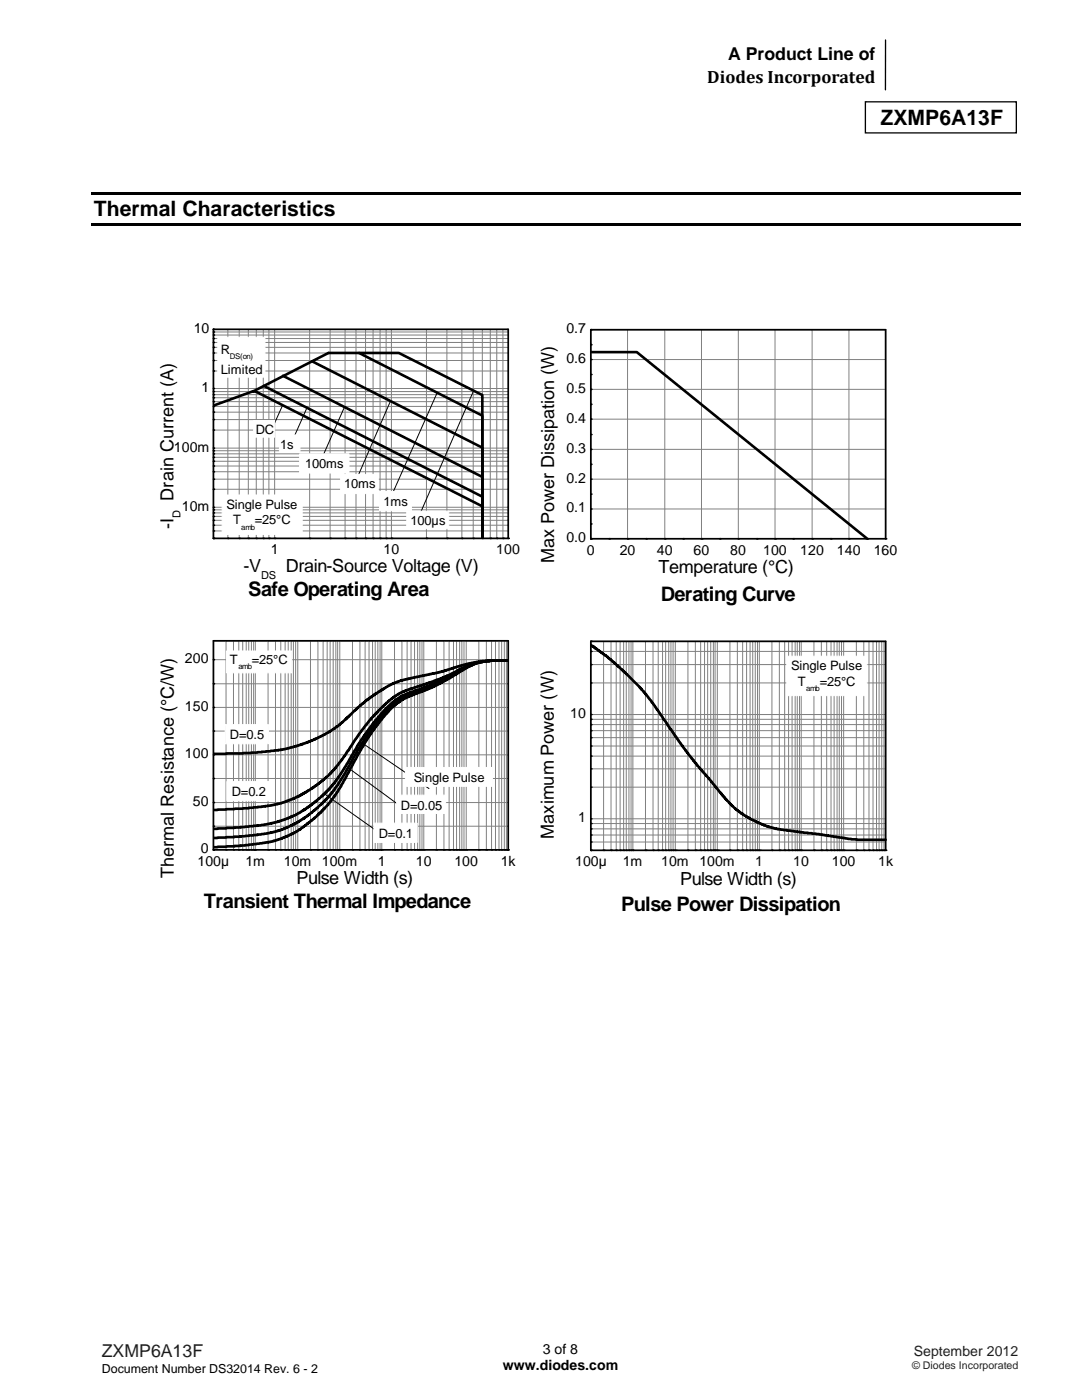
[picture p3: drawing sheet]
<svg xmlns="http://www.w3.org/2000/svg" width="216mm" height="279mm" viewBox="0 0 216 279" stroke-linecap="round" stroke-linejoin="round" font-family="sans-serif">
<path d="M176.7 8v9.9" fill="none" stroke="#000" stroke-width=".26"/>
<path d="M172.7 20.3h30.1v6.2h-30.1z" fill="#fff"/>
<path d="M172.7 20.3h30.1v6.2h-30.1z" fill="none" stroke="#000" stroke-width=".26"/>
<g fill="#000">
<path d="M18.2 38.4h185.5v.5h-185.5zM18.2 44.4h185.5v.6h-185.5z"/>
<circle cx="42.6" cy="79.4" r=".17"/>
<circle cx="42.6" cy="74" r=".17"/>
<circle cx="42.6" cy="78.8" r=".17"/>
<circle cx="42.6" cy="78.1" r=".17"/>
<circle cx="42.6" cy="71.9" r=".17"/>
<circle cx="42.6" cy="66.3" r=".17"/>
<circle cx="42.6" cy="65.7" r=".17"/>
<circle cx="42.6" cy="77.5" r=".17"/>
<circle cx="42.6" cy="68.3" r=".17"/>
<circle cx="42.6" cy="70.4" r=".17"/>
<circle cx="42.6" cy="67.6" r=".17"/>
<circle cx="42.6" cy="66.9" r=".17"/>
<circle cx="42.6" cy="69.3" r=".17"/>
<circle cx="42.6" cy="95.6" r=".17"/>
<circle cx="42.6" cy="94.1" r=".17"/>
<circle cx="42.6" cy="90" r=".17"/>
<circle cx="42.6" cy="90.6" r=".17"/>
<circle cx="42.6" cy="89.4" r=".17"/>
<circle cx="42.6" cy="83.7" r=".17"/>
<circle cx="42.6" cy="82.3" r=".17"/>
<circle cx="42.6" cy="97.6" r=".17"/>
<circle cx="42.6" cy="93" r=".17"/>
<circle cx="42.6" cy="91.3" r=".17"/>
<circle cx="42.6" cy="85.8" r=".17"/>
<circle cx="42.6" cy="81.1" r=".17"/>
<circle cx="42.6" cy="92.1" r=".17"/>
<circle cx="42.6" cy="80.2" r=".17"/>
<circle cx="42.6" cy="101.7" r=".17"/>
<circle cx="42.6" cy="103.8" r=".17"/>
<circle cx="42.6" cy="101.2" r=".17"/>
<circle cx="42.6" cy="107.4" r=".17"/>
<circle cx="42.6" cy="104.8" r=".17"/>
<circle cx="42.6" cy="103.1" r=".17"/>
<circle cx="42.6" cy="102.4" r=".17"/>
<circle cx="42.6" cy="106" r=".17"/>
<circle cx="45.5" cy="107.4" r=".17"/>
<circle cx="47.7" cy="107.4" r=".17"/>
<circle cx="49.6" cy="107.4" r=".17"/>
<circle cx="51.1" cy="107.4" r=".17"/>
<circle cx="52.5" cy="107.4" r=".17"/>
<circle cx="53.7" cy="107.4" r=".17"/>
<circle cx="54.8" cy="107.4" r=".17"/>
<circle cx="61.8" cy="107.4" r=".17"/>
<circle cx="65.9" cy="107.4" r=".17"/>
<circle cx="68.9" cy="107.4" r=".17"/>
<circle cx="71" cy="107.4" r=".17"/>
<circle cx="72.9" cy="107.4" r=".17"/>
<circle cx="74.4" cy="107.4" r=".17"/>
<circle cx="75.8" cy="107.4" r=".17"/>
<circle cx="77" cy="107.4" r=".17"/>
<circle cx="78.1" cy="107.4" r=".17"/>
<circle cx="85.1" cy="107.4" r=".17"/>
<circle cx="89.2" cy="107.4" r=".17"/>
<circle cx="92.2" cy="107.4" r=".17"/>
<circle cx="94.4" cy="107.4" r=".17"/>
<circle cx="96.2" cy="107.4" r=".17"/>
<circle cx="97.8" cy="107.4" r=".17"/>
<circle cx="99.1" cy="107.4" r=".17"/>
<circle cx="100.4" cy="107.4" r=".17"/>
<circle cx="101.4" cy="107.4" r=".17"/>
</g>
<g fill="none" stroke="#808080" stroke-width=".2">
<path d="M42.6 79.4h58.8M42.6 78.8h58.8M42.6 78.1h58.8M42.6 74h58.8M42.6 71.9h58.8M42.6 70.4h58.8M42.6 69.3h58.8M42.6 68.3h58.8M42.6 67.6h58.8M42.6 66.9h58.8M42.6 66.3h58.8M42.6 77.5h58.8"/>
<path d="M45.5 65.7v41.7M47.7 65.7v41.7M49.6 65.7v41.7M51.1 65.7v41.7M52.5 65.7v41.7M53.7 65.7v41.7M54.8 65.7v41.7M61.8 65.7v41.7M65.9 65.7v41.7M68.9 65.7v41.7M71 65.7v41.7M72.9 65.7v41.7"/>
<path d="M74.4 65.7v41.7M75.8 65.7v41.7M77 65.7v41.7M78.1 65.7v41.7M85.1 65.7v41.7M89.2 65.7v41.7M92.2 65.7v41.7M94.4 65.7v41.7M96.2 65.7v41.7M97.8 65.7v41.7M99.1 65.7v41.7M100.4 65.7v41.7"/>
<path d="M117.9 77.7h58.8M117.9 71.8h58.8M125.2 65.8v41.7M132.7 65.8v41.7M140 65.8v41.7M147.3 65.8v41.7M154.6 65.8v41.7M162.1 65.8v41.7M169.4 65.8v41.7M42.6 97.6h58.8M42.6 95.6h58.8M42.6 94.1h58.8"/>
<path d="M42.6 93h58.8M42.6 92.1h58.8M42.6 91.3h58.8M42.6 90.6h58.8M42.6 90h58.8M42.6 85.8h58.8M42.6 83.7h58.8M42.6 82.3h58.8M42.6 81.1h58.8M42.6 80.2h58.8M42.6 89.4h58.8M117.9 95.6h58.8"/>
<path d="M117.9 89.7h58.8M117.9 83.7h58.8M42.6 106h58.8M42.6 104.8h58.8M42.6 103.8h58.8M42.6 103.1h58.8M42.6 102.4h58.8M42.6 101.7h58.8M42.6 101.2h58.8M117.9 101.6h58.8M42.6 136.5h58.8M42.6 131.7h58.8"/>
<path d="M45.1 127.9v41.7M46.6 127.9v41.7M47.6 127.9v41.7M48.4 127.9v41.7M49.1 127.9v41.7M49.6 127.9v41.7M50.2 127.9v41.7M50.6 127.9v41.7M50.9 127.9v41.7M53.5 127.9v41.7M55 127.9v41.7M56 127.9v41.7"/>
<path d="M56.9 127.9v41.7M57.5 127.9v41.7M58.1 127.9v41.7M58.5 127.9v41.7M59 127.9v41.7M59.4 127.9v41.7M62 127.9v41.7M63.4 127.9v41.7M64.5 127.9v41.7M65.3 127.9v41.7M65.9 127.9v41.7M66.5 127.9v41.7"/>
<path d="M67 127.9v41.7M67.4 127.9v41.7M67.8 127.9v41.7M70.3 127.9v41.7M71.8 127.9v41.7M72.9 127.9v41.7M73.6 127.9v41.7M74.3 127.9v41.7M74.9 127.9v41.7M75.4 127.9v41.7M75.8 127.9v41.7M76.2 127.9v41.7"/>
<path d="M78.7 127.9v41.7M80.2 127.9v41.7M81.2 127.9v41.7M82 127.9v41.7M82.7 127.9v41.7M83.3 127.9v41.7M83.8 127.9v41.7M84.2 127.9v41.7M84.6 127.9v41.7M87.1 127.9v41.7M88.6 127.9v41.7M89.6 127.9v41.7"/>
<path d="M90.5 127.9v41.7M91.1 127.9v41.7M91.7 127.9v41.7M92.2 127.9v41.7M92.6 127.9v41.7M93 127.9v41.7M95.5 127.9v41.7M97 127.9v41.7M98.1 127.9v41.7M98.9 127.9v41.7M99.6 127.9v41.7M100.1 127.9v41.7"/>
<path d="M100.6 127.9v41.7M101 127.9v41.7M117.9 136.3h58.8M117.9 132.6h58.8M117.9 130h58.8M120.4 128v41.7M121.9 128v41.7M123 128v41.7M123.7 128v41.7M124.4 128v41.7M125 128v41.7M125.5 128v41.7"/>
<path d="M125.9 128v41.7M126.3 128v41.7M128.8 128v41.7M130.3 128v41.7M131.3 128v41.7M132.2 128v41.7M132.8 128v41.7M133.4 128v41.7M133.9 128v41.7M134.3 128v41.7M134.7 128v41.7M137.3 128v41.7"/>
<path d="M138.7 128v41.7M139.8 128v41.7M140.6 128v41.7M141.2 128v41.7M141.8 128v41.7M142.3 128v41.7M142.7 128v41.7M143.1 128v41.7M145.6 128v41.7M147.1 128v41.7M148.2 128v41.7M149 128v41.7"/>
<path d="M149.7 128v41.7M150.2 128v41.7M150.7 128v41.7M151.2 128v41.7M151.5 128v41.7M154 128v41.7M155.5 128v41.7M156.6 128v41.7M157.4 128v41.7M158.1 128v41.7M158.7 128v41.7M159.1 128v41.7"/>
<path d="M159.5 128v41.7M159.9 128v41.7M162.4 128v41.7M163.9 128v41.7M165 128v41.7M165.8 128v41.7M166.4 128v41.7M167 128v41.7M167.5 128v41.7M167.9 128v41.7M168.3 128v41.7M170.9 128v41.7"/>
<path d="M172.4 128v41.7M173.4 128v41.7M174.2 128v41.7M174.9 128v41.7M175.4 128v41.7M175.9 128v41.7M176.4 128v41.7M42.6 155.4h58.8M42.6 145.9h58.8M42.6 150.6h58.8M42.6 141.2h58.8M117.9 157.1h58.8"/>
<path d="M117.9 153.4h58.8M117.9 150.9h58.8M117.9 148.9h58.8M117.9 147.2h58.8M117.9 145.8h58.8M117.9 144.6h58.8M117.9 143.6h58.8M117.9 142.6h58.8M42.6 164.9h58.8M42.6 160.2h58.8M117.9 168h58.8M117.9 166.6h58.8"/>
<path d="M117.9 165.4h58.8M117.9 164.4h58.8M117.9 163.4h58.8"/>
</g>
<g fill="none" stroke="#000" stroke-width=".52">
<path d="M50.4 78.1h.6l45.2 22.9v6.6M52.6 77l43.6 22.1v8.5M56.5 75l39.7 20.2v12.4M62.3 72.1l33.9 17.2v18.3M71.6 70.4l24.6 12.6v24.6M117.9 70.3h9.2l46 37.2M42.5 81l8.3-3 14.7-7.6h14.1l16.6 8.4v28.8M101.4 131.8h-4.1l-3.2 .5-3.5 .9-1.9 .7-7.2 1.5-2.9 .9-2.5 1.4-3.1 2.1-1.6 1.4-2.5 2.4-2.2 1.9-3.5 1.9-3.1 1.2-3.1 .9-3.1 .4-5.5 .5-5.8 .1M101.4 131.8h-3.6l-1.6 .2-2.1 .5-1.7 .7-3.9 2.1-3.9 1.4-3.6 1.1-2.2 1.1-1.7 1.3-3.3 3.4-2.1 2.7-3.4 5.2-2.2 2.8-2.8 2.4-3.4 2.1-3.1 1.3-2.8 .7-4.4 .4v.1l-7 .3M101.4 131.8h-3.6l-3 .6-2.5 1.1-1.7 1-.3 .2-2.2 1.1-3.9 1.6-3 1-2.1 1.1-1.2 1-1.4 1.4-2.9 3.5-2.1 3-3.4 6-2 2.7-3.1 2.9-3.1 2.2-3.1 1.4-1.3 .3v.1l-2.8 .6-4.7 .5-5.4 .3M101.4 131.8h-3.6l-1.4 .2-1.9 .5-3.1 1.6-2.2 1.4-1.8 .9-6.7 2.6-2.3 1.5-1.9 1.9-2.9 3.9-2.4 3.6-2.5 4.8-2.6 3.8-3.1 3.1-3.4 2.4-3.3 1.6-3.1 .8-5.2 .6-5.4 .2M101.4 131.8h-3.6l-3 .6-2.7 1.4-2.3 1.5-2.4 1.4-3.2 1.3-2.5 .9-1.4 .7-1.2 .8-2.1 2-3.4 4.5-2.2 3.7-3.3 6.3-2 3-1.3 1.4-2.1 2.1-3.5 2.5-2.9 1.4-2.8 .8-5.5 .7-5.4 .3"/>
<path d="M117.9 128.7l3.3 2.3 .3 .4 1.7 1.4 5.5 5.5 2.6 3.4 3.4 5.3 3.9 5.1 2.4 2.7 4.5 5.5 2.4 2 3.5 2 1.8 .7 1.6 .4 5.6 .8 3 .3 6.4 .9a22.6 22.6 0 0 0 5.3 .2h1.6"/>
</g>
<path d="M42.6 65.7h58.8v41.7h-58.8z" fill="none" stroke="#000" stroke-width=".35"/>
<path d="M87.2 78.5l-9.3 20.9M56.4 80.9l-2.5 5.5M61.2 81.6l-3.4 7.5M68.7 81.4l-5 11.3M77.8 80.2l-7.2 16.7" fill="none" stroke="#000" stroke-width=".2"/>
<path d="M44.3 98.8h16v7.9h-16z" fill-rule="evenodd" fill="#fff" stroke="#fff" stroke-width=".2"/>
<g fill="#fff">
<path d="M45.2 99.2h14.1v2.9h-14.1z"/>
<path d="M46.5 102.3h1.7v2.9h-1.7z"/>
<path d="M48.2 104.3h2.7v1.7h-2.7z"/>
<path d="M50.9 102.3h7.1v2.9h-7.1z"/>
</g>
<g fill="#fff" stroke="#fff" stroke-width=".2">
<path d="M43.5 67.3h9.4v8h-9.4z" fill-rule="evenodd"/>
<path d="M81.2 102h8.3v3.5h-8.3z" fill-rule="evenodd"/>
</g>
<path d="M94.4 78.1l-10.9 25.2" fill="none" stroke="#000" stroke-width=".2"/>
<path d="M81.9 102.4h7v2.9h-7z" fill="#fff"/>
<path d="M75.7 98.1h6.4v3.8h-6.4z" fill-rule="evenodd" fill="#fff" stroke="#fff" stroke-width=".2"/>
<path d="M76.5 98.7h4.9v2.8h-4.9z" fill="#fff"/>
<path d="M68 94.7h7.5v3.8h-7.5z" fill-rule="evenodd" fill="#fff" stroke="#fff" stroke-width=".2"/>
<path d="M68.7 95.1h6.3v2.9h-6.3z" fill="#fff"/>
<path d="M59.8 90.6h9.8v3.8h-9.8z" fill-rule="evenodd" fill="#fff" stroke="#fff" stroke-width=".2"/>
<path d="M60.9 91.1h7.7v2.9h-7.7z" fill="#fff"/>
<path d="M55.8 86.8h4.1v3.5h-4.1z" fill-rule="evenodd" fill="#fff" stroke="#fff" stroke-width=".2"/>
<path d="M55.9 87.4h2.7v2.9h-2.7z" fill="#fff"/>
<path d="M50.6 83.9h4.2v3.3h-4.2z" fill-rule="evenodd" fill="#fff" stroke="#fff" stroke-width=".2"/>
<path d="M51 84.3h3.7v2.9h-3.7z" fill="#fff"/>
<g fill="#000">
<circle cx="117.9" cy="77.7" r=".17"/>
<circle cx="117.9" cy="71.8" r=".17"/>
<circle cx="117.9" cy="74.7" r=".17"/>
<circle cx="117.9" cy="68.8" r=".17"/>
<circle cx="117.9" cy="65.8" r=".17"/>
<circle cx="117.9" cy="86.7" r=".17"/>
<circle cx="117.9" cy="89.7" r=".17"/>
<circle cx="117.9" cy="83.7" r=".17"/>
<circle cx="117.9" cy="95.6" r=".17"/>
<circle cx="117.9" cy="80.7" r=".17"/>
<circle cx="117.9" cy="98.6" r=".17"/>
<circle cx="117.9" cy="92.7" r=".17"/>
<circle cx="117.9" cy="107.5" r=".17"/>
<circle cx="117.9" cy="104.6" r=".17"/>
<circle cx="117.9" cy="101.6" r=".17"/>
<circle cx="121.6" cy="107.5" r=".17"/>
<circle cx="125.2" cy="107.5" r=".17"/>
<circle cx="128.9" cy="107.5" r=".17"/>
<circle cx="132.7" cy="107.5" r=".17"/>
<circle cx="136.3" cy="107.5" r=".17"/>
<circle cx="140" cy="107.5" r=".17"/>
<circle cx="143.6" cy="107.5" r=".17"/>
<circle cx="147.3" cy="107.5" r=".17"/>
<circle cx="151" cy="107.5" r=".17"/>
<circle cx="154.6" cy="107.5" r=".17"/>
<circle cx="158.3" cy="107.5" r=".17"/>
<circle cx="162.1" cy="107.5" r=".17"/>
<circle cx="165.7" cy="107.5" r=".17"/>
<circle cx="169.4" cy="107.5" r=".17"/>
<circle cx="173.1" cy="107.5" r=".17"/>
<circle cx="176.7" cy="107.5" r=".17"/>
<circle cx="42.6" cy="131.7" r=".17"/>
<circle cx="42.6" cy="136.5" r=".17"/>
<circle cx="42.6" cy="145.9" r=".17"/>
<circle cx="42.6" cy="141.2" r=".17"/>
<circle cx="42.6" cy="155.4" r=".17"/>
<circle cx="42.6" cy="150.6" r=".17"/>
<circle cx="42.6" cy="169.6" r=".17"/>
<circle cx="42.6" cy="164.9" r=".17"/>
<circle cx="42.6" cy="160.2" r=".17"/>
<circle cx="45.1" cy="169.6" r=".17"/>
<circle cx="46.6" cy="169.6" r=".17"/>
<circle cx="47.6" cy="169.6" r=".17"/>
<circle cx="48.4" cy="169.6" r=".17"/>
<circle cx="49.1" cy="169.6" r=".17"/>
<circle cx="49.6" cy="169.6" r=".17"/>
<circle cx="50.2" cy="169.6" r=".17"/>
<circle cx="50.6" cy="169.6" r=".17"/>
<circle cx="50.9" cy="169.6" r=".17"/>
<circle cx="53.5" cy="169.6" r=".17"/>
<circle cx="55" cy="169.6" r=".17"/>
<circle cx="56" cy="169.6" r=".17"/>
<circle cx="56.9" cy="169.6" r=".17"/>
<circle cx="57.5" cy="169.6" r=".17"/>
<circle cx="58.1" cy="169.6" r=".17"/>
<circle cx="58.5" cy="169.6" r=".17"/>
<circle cx="59" cy="169.6" r=".17"/>
<circle cx="59.4" cy="169.6" r=".17"/>
<circle cx="62" cy="169.6" r=".17"/>
<circle cx="63.4" cy="169.6" r=".17"/>
<circle cx="64.5" cy="169.6" r=".17"/>
<circle cx="65.3" cy="169.6" r=".17"/>
<circle cx="65.9" cy="169.6" r=".17"/>
<circle cx="66.5" cy="169.6" r=".17"/>
<circle cx="67" cy="169.6" r=".17"/>
<circle cx="67.4" cy="169.6" r=".17"/>
<circle cx="67.8" cy="169.6" r=".17"/>
<circle cx="70.3" cy="169.6" r=".17"/>
<circle cx="71.8" cy="169.6" r=".17"/>
<circle cx="72.9" cy="169.6" r=".17"/>
<circle cx="73.6" cy="169.6" r=".17"/>
<circle cx="74.3" cy="169.6" r=".17"/>
<circle cx="74.9" cy="169.6" r=".17"/>
<circle cx="75.4" cy="169.6" r=".17"/>
<circle cx="75.8" cy="169.6" r=".17"/>
<circle cx="76.2" cy="169.6" r=".17"/>
<circle cx="78.7" cy="169.6" r=".17"/>
<circle cx="80.2" cy="169.6" r=".17"/>
<circle cx="81.2" cy="169.6" r=".17"/>
<circle cx="82" cy="169.6" r=".17"/>
<circle cx="82.7" cy="169.6" r=".17"/>
<circle cx="83.3" cy="169.6" r=".17"/>
<circle cx="83.8" cy="169.6" r=".17"/>
<circle cx="84.2" cy="169.6" r=".17"/>
<circle cx="84.6" cy="169.6" r=".17"/>
<circle cx="87.1" cy="169.6" r=".17"/>
<circle cx="88.6" cy="169.6" r=".17"/>
<circle cx="89.6" cy="169.6" r=".17"/>
<circle cx="90.5" cy="169.6" r=".17"/>
<circle cx="91.1" cy="169.6" r=".17"/>
<circle cx="91.7" cy="169.6" r=".17"/>
<circle cx="92.2" cy="169.6" r=".17"/>
<circle cx="92.6" cy="169.6" r=".17"/>
<circle cx="93" cy="169.6" r=".17"/>
<circle cx="95.5" cy="169.6" r=".17"/>
<circle cx="97" cy="169.6" r=".17"/>
<circle cx="98.1" cy="169.6" r=".17"/>
<circle cx="98.9" cy="169.6" r=".17"/>
<circle cx="99.6" cy="169.6" r=".17"/>
<circle cx="100.1" cy="169.6" r=".17"/>
<circle cx="100.6" cy="169.6" r=".17"/>
<circle cx="101" cy="169.6" r=".17"/>
<circle cx="101.4" cy="169.6" r=".17"/>
</g>
<path d="M117.9 65.8h58.8v41.7h-58.8zM42.6 127.9h58.8v41.7h-58.8z" fill="none" stroke="#000" stroke-width=".35"/>
<path d="M69.6 153.4l11.5 8.3M72.8 148.6l12.8 8.8" fill="none" stroke="#000" stroke-width=".2"/>
<path d="M45.2 129.9h13v4.4h-13z" fill-rule="evenodd" fill="#fff" stroke="#fff" stroke-width=".2"/>
<g fill="#fff">
<path d="M45.9 130.2h1.7v2.9h-1.7z"/>
<path d="M47.6 132.2h2.7v1.7h-2.7z"/>
<path d="M50.2 130.2h7.2v2.9h-7.2z"/>
</g>
<path d="M64.8 158.5l11.6 8.2" fill="none" stroke="#000" stroke-width=".2"/>
<path d="M44.9 144.6h8.7v3.8h-8.7z" fill-rule="evenodd" fill="#fff" stroke="#fff" stroke-width=".2"/>
<path d="M45.9 145.2h6.8v2.9h-6.8z" fill="#fff"/>
<path d="M45.3 156h8.6v3.8h-8.6z" fill-rule="evenodd" fill="#fff" stroke="#fff" stroke-width=".2"/>
<path d="M46.2 156.5h6.9v2.9h-6.9z" fill="#fff"/>
<path d="M74.6 164.3h8.6v3.8h-8.6z" fill-rule="evenodd" fill="#fff" stroke="#fff" stroke-width=".2"/>
<path d="M75.6 164.8h6.8v2.9h-6.8z" fill="#fff"/>
<path d="M80.9 153.2h17.4v3.7h-17.4z" fill-rule="evenodd" fill="#fff" stroke="#fff" stroke-width=".2"/>
<path d="M82.5 153.8h14.2v2.9h-14.2z" fill="#fff"/>
<path d="M79.1 158.7h9.8v3.6h-9.8z" fill-rule="evenodd" fill="#fff" stroke="#fff" stroke-width=".2"/>
<path d="M80 159.3h8.2v2.8h-8.2z" fill="#fff"/>
<g fill="#000">
<circle cx="117.9" cy="136.3" r=".17"/>
<circle cx="117.9" cy="132.6" r=".17"/>
<circle cx="117.9" cy="128" r=".17"/>
<circle cx="117.9" cy="130" r=".17"/>
<circle cx="117.9" cy="157.1" r=".17"/>
<circle cx="117.9" cy="153.4" r=".17"/>
<circle cx="117.9" cy="148.9" r=".17"/>
<circle cx="117.9" cy="147.2" r=".17"/>
<circle cx="117.9" cy="145.8" r=".17"/>
<circle cx="117.9" cy="144.6" r=".17"/>
<circle cx="117.9" cy="142.6" r=".17"/>
<circle cx="117.9" cy="150.9" r=".17"/>
<circle cx="117.9" cy="143.6" r=".17"/>
<circle cx="117.9" cy="168" r=".17"/>
<circle cx="117.9" cy="165.4" r=".17"/>
<circle cx="117.9" cy="164.4" r=".17"/>
<circle cx="117.9" cy="163.4" r=".17"/>
<circle cx="117.9" cy="166.6" r=".17"/>
<circle cx="117.9" cy="169.7" r=".17"/>
<circle cx="120.4" cy="169.7" r=".17"/>
<circle cx="121.9" cy="169.7" r=".17"/>
<circle cx="123" cy="169.7" r=".17"/>
<circle cx="123.7" cy="169.7" r=".17"/>
<circle cx="124.4" cy="169.7" r=".17"/>
<circle cx="125" cy="169.7" r=".17"/>
<circle cx="125.5" cy="169.7" r=".17"/>
<circle cx="125.9" cy="169.7" r=".17"/>
<circle cx="126.3" cy="169.7" r=".17"/>
<circle cx="128.8" cy="169.7" r=".17"/>
<circle cx="130.3" cy="169.7" r=".17"/>
<circle cx="131.3" cy="169.7" r=".17"/>
<circle cx="132.2" cy="169.7" r=".17"/>
<circle cx="132.8" cy="169.7" r=".17"/>
<circle cx="133.4" cy="169.7" r=".17"/>
<circle cx="133.9" cy="169.7" r=".17"/>
<circle cx="134.3" cy="169.7" r=".17"/>
<circle cx="134.7" cy="169.7" r=".17"/>
<circle cx="137.3" cy="169.7" r=".17"/>
<circle cx="138.7" cy="169.7" r=".17"/>
<circle cx="139.8" cy="169.7" r=".17"/>
<circle cx="140.6" cy="169.7" r=".17"/>
<circle cx="141.2" cy="169.7" r=".17"/>
<circle cx="141.8" cy="169.7" r=".17"/>
<circle cx="142.3" cy="169.7" r=".17"/>
<circle cx="142.7" cy="169.7" r=".17"/>
<circle cx="143.1" cy="169.7" r=".17"/>
<circle cx="145.6" cy="169.7" r=".17"/>
<circle cx="147.1" cy="169.7" r=".17"/>
<circle cx="148.2" cy="169.7" r=".17"/>
<circle cx="149" cy="169.7" r=".17"/>
<circle cx="149.7" cy="169.7" r=".17"/>
<circle cx="150.2" cy="169.7" r=".17"/>
<circle cx="150.7" cy="169.7" r=".17"/>
<circle cx="151.2" cy="169.7" r=".17"/>
<circle cx="151.5" cy="169.7" r=".17"/>
<circle cx="154" cy="169.7" r=".17"/>
<circle cx="155.5" cy="169.7" r=".17"/>
<circle cx="156.6" cy="169.7" r=".17"/>
<circle cx="157.4" cy="169.7" r=".17"/>
<circle cx="158.1" cy="169.7" r=".17"/>
<circle cx="158.7" cy="169.7" r=".17"/>
<circle cx="159.1" cy="169.7" r=".17"/>
<circle cx="159.5" cy="169.7" r=".17"/>
<circle cx="159.9" cy="169.7" r=".17"/>
<circle cx="162.4" cy="169.7" r=".17"/>
<circle cx="163.9" cy="169.7" r=".17"/>
<circle cx="165" cy="169.7" r=".17"/>
<circle cx="165.8" cy="169.7" r=".17"/>
<circle cx="166.4" cy="169.7" r=".17"/>
<circle cx="167" cy="169.7" r=".17"/>
<circle cx="167.5" cy="169.7" r=".17"/>
<circle cx="167.9" cy="169.7" r=".17"/>
<circle cx="168.3" cy="169.7" r=".17"/>
<circle cx="170.9" cy="169.7" r=".17"/>
<circle cx="172.4" cy="169.7" r=".17"/>
<circle cx="173.4" cy="169.7" r=".17"/>
<circle cx="174.2" cy="169.7" r=".17"/>
<circle cx="174.9" cy="169.7" r=".17"/>
<circle cx="175.4" cy="169.7" r=".17"/>
<circle cx="175.9" cy="169.7" r=".17"/>
<circle cx="176.4" cy="169.7" r=".17"/>
<circle cx="176.7" cy="169.7" r=".17"/>
</g>
<path d="M117.9 128h58.8v41.7h-58.8z" fill="none" stroke="#000" stroke-width=".35"/>
<path d="M157 131h16v7.8h-16z" fill-rule="evenodd" fill="#fff" stroke="#fff" stroke-width=".2"/>
<g fill="#fff">
<path d="M157.9 131.4h14.1v2.8h-14.1z"/>
<path d="M159.2 134.5h1.6v2.9h-1.6z"/>
<path d="M160.8 136.4h2.8v1.8h-2.8z"/>
<path d="M163.6 134.5h7.1v2.9h-7.1z"/>
</g>
<g font-size="4.2">
<text x="175.7" y="24.9">ZXMP6A13F</text>
<text x="18.7" y="43.2">Thermal Characteristics</text>
</g>
<g font-size="4">
<text x="49.6" y="118.9">Safe Operating Area</text>
<text x="131.9" y="119.8">Derating Curve</text>
<text x="40.7" y="181.2">Transient Thermal Impedance</text>
<text x="123.9" y="181.8">Pulse Power Dissipation</text>
</g>
<g font-size="3.6">
<text x="34.6" y="99.9" transform="rotate(-90 34.6 99.9)">Drain Current (A)</text>
<text x="34.6" y="105.6" transform="rotate(-90 34.6 105.6)">-I</text>
<text x="110.6" y="112.4" transform="rotate(-90 110.6 112.4)">Max Power Dissipation (W)</text>
<text x="48.6" y="114.2">-V</text>
<text x="57.1" y="114.2">Drain-Source Voltage (V)</text>
<text x="131.4" y="114.3">Temperature (°C)</text>
<text x="110.5" y="167.3" transform="rotate(-90 110.5 167.3)">Maximum Power (W)</text>
<text x="34.7" y="175.2" transform="rotate(-90 34.7 175.2)">Thermal Resistance (°C/W)</text>
<text x="59.2" y="176.5">Pulse Width (s)</text>
<text x="135.7" y="176.6">Pulse Width (s)</text>
</g>
<g font-size="3.5">
<text x="145.3" y="12">A Product Line of</text>
<text x="141.1" y="16.5">Diodes Incorporated</text>
</g>
<text font-size="3.5" fill="#231f20" x="20.3" y="270.9">ZXMP6A13F</text>
<g font-size="2.8">
<text x="38.6" y="66.4">10</text>
<text x="113" y="66.5">0.7</text>
<text x="113" y="72.5">0.6</text>
<text x="40.2" y="78.2">1</text>
<text x="113" y="78.4">0.5</text>
<text x="113" y="84.3">0.4</text>
<text x="34.7" y="90.1">100m</text>
<text x="113" y="90.4">0.3</text>
<text x="36.3" y="101.9">10m</text>
<text x="113" y="96.3">0.2</text>
<text x="113" y="102.3">0.1</text>
<text x="54" y="110.6">1</text>
<text x="76.5" y="110.6">10</text>
<text x="99" y="110.6">100</text>
<text x="113" y="108.2">0.0</text>
<text x="117.1" y="110.7">0</text>
<text x="123.7" y="110.7">20</text>
<text x="131.1" y="110.7">40</text>
<text x="138.4" y="110.7">60</text>
<text x="145.7" y="110.7">80</text>
<text x="152.3" y="110.7">100</text>
<text x="159.7" y="110.7">120</text>
<text x="167" y="110.7">140</text>
<text x="174.4" y="110.7">160</text>
<text x="36.9" y="132.4">200</text>
<text x="36.9" y="141.9">150</text>
<text x="113.8" y="143.3">10</text>
<text x="36.9" y="151.3">100</text>
<text x="38.5" y="160.9">50</text>
<text x="115.4" y="164.1">1</text>
<text x="39.4" y="172.8">100µ</text>
<text x="40" y="170.3">0</text>
<text x="49" y="172.8">1m</text>
<text x="56.6" y="172.8">10m</text>
<text x="64.2" y="172.8">100m</text>
<text x="75.4" y="172.8">1</text>
<text x="83" y="172.8">10</text>
<text x="90.7" y="172.8">100</text>
<text x="99.9" y="172.8">1k</text>
<text x="114.8" y="172.8">100µ</text>
<text x="124.3" y="172.8">1m</text>
<text x="131.9" y="172.8">10m</text>
<text x="139.5" y="172.8">100m</text>
<text x="150.7" y="172.8">1</text>
<text x="158.3" y="172.8">10</text>
<text x="166" y="172.8">100</text>
<text x="175.2" y="172.8">1k</text>
<text x="100.3" y="273.5">www.diodes.com</text>
<text x="108.3" y="270.2">3 of 8</text>
</g>
<text font-size="2.8" fill="#231f20" x="182.3" y="270.6">September 2012</text>
<g font-size="2.6">
<text x="44.1" y="70.5">R</text>
<text x="44.1" y="74.7">Limited</text>
<text x="51" y="86.6">DC</text>
<text x="55.9" y="89.7">1s</text>
<text x="60.9" y="93.5">100ms</text>
<text x="45.2" y="101.5">Single Pulse</text>
<text x="68.7" y="97.4">10ms</text>
<text x="76.5" y="101">1ms</text>
<text x="46.5" y="104.6">T</text>
<text x="50.9" y="104.6">=25°C</text>
<text x="81.9" y="104.7">100µs</text>
<text x="45.9" y="132.5">T</text>
<text x="50.2" y="132.5">=25°C</text>
<text x="157.9" y="133.7">Single Pulse</text>
<text x="159.2" y="136.8">T</text>
<text x="163.6" y="136.8">=25°C</text>
<text x="45.9" y="147.5">D=0.5</text>
<text x="46.2" y="158.9">D=0.2</text>
<text x="80" y="161.6">D=0.05</text>
<text x="82.5" y="156.1">Single Pulse</text>
<text x="75.6" y="167.2">D=0.1</text>
</g>
<text font-size="2.5" x="20.3" y="274">Document Number DS32014 Rev. 6 - 2</text>
<g font-size="2.2">
<text x="36" y="103.4" transform="rotate(-90 36 103.4)">D</text>
<text x="52.1" y="115.6">DS</text>
</g>
<text font-size="2.1" fill="#231f20" x="182" y="273.2">© Diodes Incorporated</text>
<g font-size="1.6">
<text x="45.9" y="71.6">DS(on)</text>
<text x="48.2" y="105.7">amb</text>
<text x="47.6" y="133.6">amb</text>
<text x="160.8" y="137.9">amb</text>
</g>
</svg>
